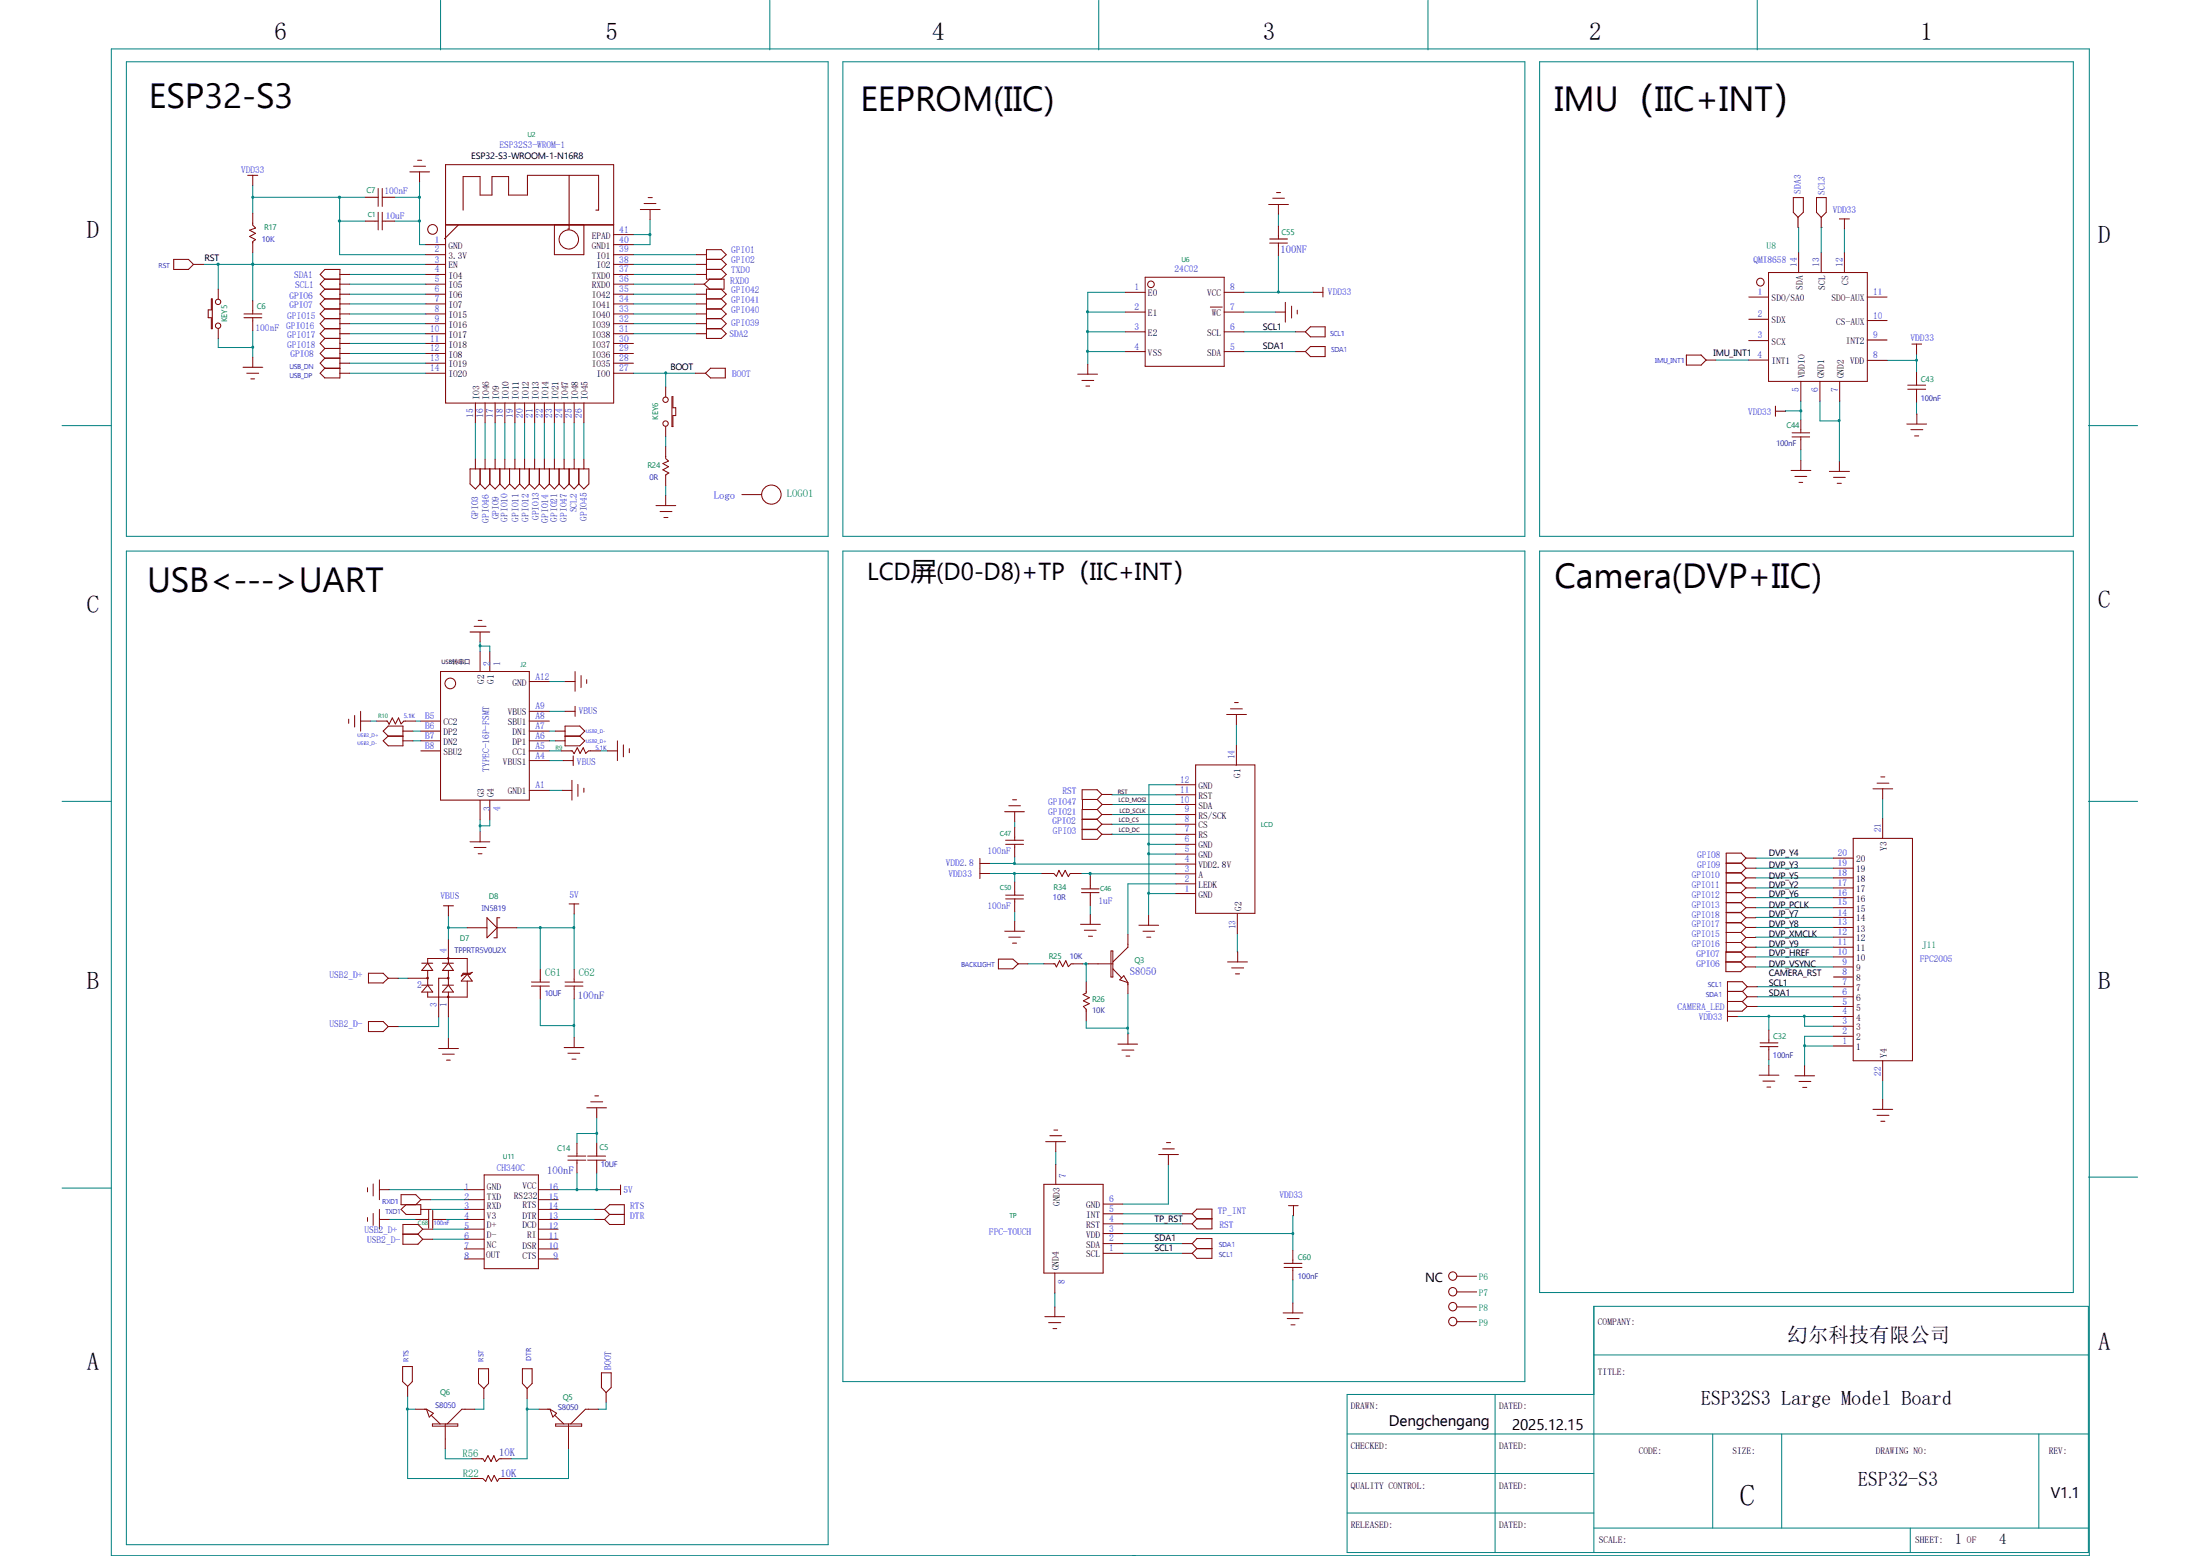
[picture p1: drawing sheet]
<svg xmlns="http://www.w3.org/2000/svg" width="297mm" height="210mm" viewBox="0 0 297 210" stroke-linecap="round" stroke-linejoin="round" font-family="sans-serif">
<g fill="none" stroke="#008080" stroke-width=".14">
<path d="M15 6.6h267.1v203.4h-267.1zM17.1 8.3h94.7v64.1h-94.7zM59.5 0v6.7M103.9 0v6.7M113.8 8.3h92.1v64.1h-92.1zM148.3 0v6.7M192.8 0v6.7M207.9 8.3h72v64.1h-72zM237.2 0v6.7M27.5 35.7h30M29.5 35.7v3.3M34.1 35.7h.1"/>
<path d="M34.1 26.6h15.2M34.1 25v3.8M34.1 34.1v6.5M45.8 29.8h3.5M45.8 26.6v7.8h11.7M47.2 39.7h10.3M47.2 37h10.3M47.2 38.4h10.3M53.3 29.8h3.3M53.3 26.6h3.3M56.6 24.6v8.4h.9M85.5 34.4h8.5"/>
<path d="M85.5 35.7h8.5M85.5 31.7h2.3M85.5 39.7h8.5M85.5 37h8.5M85.5 38.4h8.3M87.8 29.6v3.4h-2.3M151.9 39.5h-5v9.7M167.9 39.5h9.4M172.6 28.9v1.6M172.6 34.5v5M242.7 30.7h.1v3.4M245.9 30.7h.1"/>
<path d="M245.9 30.7v3.4M249 30.9v3.2M8.4 57.4h6.6M29.5 45.7v1.2h4.6M34.1 44.6v3.6M47.2 50.4h10.3M47.2 41h10.3M47.2 42.4h10.3M47.2 43.7h10.3M47.2 45h10.3M47.2 46.4h10.3M47.2 47.7h10.3"/>
<path d="M47.2 49h10.3M64.2 57.1v4.9M65.5 57.1v4.9M66.8 57.1v4.9M68.2 57.1v4.9M69.5 57.1v4.9M70.8 57.1v4.9M72.2 57.1v4.9M73.5 57.1v4.9M74.8 57.1v4.9M76.2 57.1v4.9M77.5 57.1v4.9"/>
<path d="M78.8 57.1v4.9M85.5 50.4h8.4M85.5 41h8.5M85.5 42.4h8.5M85.5 43.7h8.5M85.5 45h8.5M89.9 50.4h.1M89.9 50.4v1.8M89.9 58.9v1.4M146.9 42.1h5M146.9 47.5h5M146.9 44.8h5"/>
<path d="M167.9 42.1h4.3M167.9 47.5h7M167.9 44.8h7M231.6 48.6h4.5M243.1 55.5h.1M243.1 54.1v2.6M243.1 55.5h-2.1M245.7 54.1v2.7h2.7v-2.7M248.3 56.8v5.5M254.8 48.6h3.9M258.7 47.8v2.4M258.7 54.3l.1 1.6"/>
<path d="M281.9 57.4h6.7M17.1 74.4h94.7v134.1h-94.7zM89.9 65.6v1.3M113.8 74.4h92.1v112.1h-92.1zM207.9 74.4h72v100.1h-72zM243.1 60.7v1.4M50 97.3h.8M55.8 100h1M55.8 98.7h1M56.1 97.3h.7M64.8 86.7v1.3M64.8 87.2h1.3v.8"/>
<path d="M74.2 92h2.1M74.2 100h.8M74.2 98.7h.8M74.2 96h2.1M166.9 97.8v2.8M8.4 108.2h6.6M64.8 110.7v1.6M66.1 110.7v.8h-1.3M74.2 106.7h1.7M74.2 101.3h1.6M74.2 102.7h1.8M81.1 101.3h.9"/>
<path d="M133.6 117.9h7.1M133.6 116.5h3.4M137 110.9v.8M137 115.7v.9h21.7M137 117.9v1.1M146 117.9h1.2v.3M147.2 117.9h11.5M150.1 112.6h.1M150.1 109.9h8.6M150.1 112.6h8.6M150.1 107.2l8.6 .1M150.1 111.3h8.6"/>
<path d="M150.2 108.6h8.5M155.1 115.3h3.6M155.1 114h3.6M158.7 119.3h-6.4v6.8M158.7 105.9h-3.6v14.7M237 118.5h10.5M237 119.8h10.5M237.1 115.8h10.4M237.1 117.2h10.4M254.2 107.8v2.7M281.9 108.2h6.7M53.8 132h1.3"/>
<path d="M59.2 137.2v1.4h-5.4M60.5 123.6v3.2M60.5 137.2v3M60.5 125.2h2.6M69.8 125.2h7.7M72.9 125.2v5.7M72.9 134.8v3.6h4.6M77.5 123.4v7.5M77.5 134.8v5.2M137 123.1v1.3M138.8 130.1h2.1M146.2 130.1h.7"/>
<path d="M146.6 130.1v2.4M146.6 137.8v1h5.7M147.2 122.2v1.2M152.3 139.4h.1M152.3 134.1v5.5M158.7 120.6h-3.6v3M167 126l.1 2.5M234.6 137.2h12.9M237 125.2h.1M237 127.8h.1M237 121.2h10.5M237 125.2h10.5"/>
<path d="M237 122.5h10.5M237 129.2h10.5M237 130.5h10.5M237 127.8h10.5M237.2 133.2h10.3M237.2 134.5h10.3M237.2 135.8h10.3M238.8 137.2v1.8M243.6 137.2v1.3h3.9M247.5 139.9h-3.9v3.9M247.5 123.8l-10.5 .1M247.5 126.5h-10.5"/>
<path d="M77.9 158.3v2.3M80.6 150.9v3.4M80.6 158.3v2.3M80.6 153h-2.7v1.3M142.5 155.4v1.8M157.7 157.2v5.3h-6.1M238.8 143v.8M243.6 141.2h3.9M254.2 145.8v2.6M281.9 158.9h6.7M8.4 160.4h6.6M52.5 160.6h10.2"/>
<path d="M52.5 164.6h3.6M58.1 161.9h4.6M58.1 163.2h4.6M58.4 165.9h4.3M58.4 167.3h4.3M60.2 164.6h2.5M75.4 160.6h7M75.4 163.2h4.9M75.4 164.6h4.9M142.4 174.5v1.9M151.6 169.2h8M151.6 167.9h8"/>
<path d="M151.6 166.5h22.9M151.6 165.2h8M151.6 163.8h8M174.5 172.8v3.1M174.6 164.1h-.1v4.7M55 188.5v11.1h8.6M55 190.2h1.1M60.1 195.5v1.4h3.6M65.3 188.8v1.4h-1.2M71.2 188.8v8.1h-2.2M71.2 190.2h1.6M76.8 195.5v4.1h-7.9"/>
<path d="M81.8 189.3v.9h-1M181.9 193.5h100M181.9 198.9h33.3M201.8 188.2v21.3M215.2 188.2h-33.3v21.3h100v-33.2h-66.7v33.2M215.2 182.9h66.7M231.2 193.5v12.7M240.5 193.5v12.7M275.3 193.5v12.7M181.9 204.2h33.3M215.2 206.2h66.7M257.9 206.2v3.3"/>
</g>
<g fill="#008080" stroke="#008080" stroke-width=".14">
<circle cx="45.8" cy="29.8" r=".15"/>
<circle cx="45.8" cy="26.6" r=".15"/>
<circle cx="56.6" cy="29.8" r=".15"/>
<circle cx="56.6" cy="26.6" r=".15"/>
<circle cx="34.1" cy="35.7" r=".14"/>
<circle cx="87.7" cy="31.7" r=".15"/>
<circle cx="64.8" cy="111.5" r=".14"/>
<circle cx="64.8" cy="87.2" r=".14"/>
<circle cx="172.6" cy="39.4" r=".14"/>
<circle cx="146.8" cy="47.4" r=".14"/>
<circle cx="146.8" cy="44.7" r=".14"/>
<circle cx="146.8" cy="42.1" r=".14"/>
<circle cx="34.1" cy="26.6" r=".14"/>
<circle cx="55" cy="190.2" r=".14"/>
<circle cx="71.2" cy="190.2" r=".14"/>
<circle cx="34.1" cy="46.9" r=".14"/>
<circle cx="29.4" cy="35.7" r=".15"/>
<circle cx="89.9" cy="50.3" r=".14"/>
<circle cx="60.5" cy="125.2" r=".14"/>
<circle cx="77.5" cy="125.2" r=".14"/>
<circle cx="72.9" cy="125.2" r=".14"/>
<circle cx="77.5" cy="138.4" r=".14"/>
<circle cx="174.5" cy="166.5" r=".14"/>
<circle cx="80.5" cy="160.6" r=".14"/>
<circle cx="77.9" cy="160.6" r=".14"/>
<circle cx="80.5" cy="153" r=".14"/>
<circle cx="248.3" cy="56.8" r=".14"/>
<circle cx="243.1" cy="55.4" r=".14"/>
<circle cx="258.7" cy="48.6" r=".14"/>
<circle cx="243.6" cy="141.1" r=".14"/>
<circle cx="243.6" cy="137.1" r=".14"/>
<circle cx="238.8" cy="137.1" r=".14"/>
<circle cx="146.6" cy="130.1" r=".14"/>
<circle cx="152.2" cy="138.8" r=".14"/>
<circle cx="155.1" cy="120.6" r=".14"/>
<circle cx="155.1" cy="115.2" r=".14"/>
<circle cx="155.1" cy="113.9" r=".14"/>
<circle cx="147.2" cy="117.9" r=".15"/>
<circle cx="136.9" cy="116.5" r=".14"/>
<circle cx="136.9" cy="117.9" r=".14"/>
</g>
<g fill="none" stroke="#800000" stroke-width=".14">
<path d="M23.5 35h1.9l.7 .7-.7 .7h-1.9zM26.1 35.7h1.4M29.5 39v1.3M33.4 23.7h1.4M34.1 23.7v1.3M34.1 28.8v1.6M34.1 30.4l.4 .4-.8 .3 .8 .4-.8 .4 .8 .4-.4 .3v1.5M43.9 37.7l-.7-.7 .7-.6h2v14.6h-2l-.7-.6 .7-.7M43.9 39h2M43.9 39l-.7 .7 .7 .6M43.9 37.7h2M43.9 37.7l-.7 .7 .7 .6"/>
<path d="M45.9 37h1.3M45.9 38.4h1.3M45.9 39.7h1.3M49.3 29.8h1.8M49.3 26.6h1.8M51.1 25.4v2.5M51.1 28.7v2.3M51.6 29.8h1.7M51.6 25.4v2.5M51.6 28.7v2.3M51.6 26.6h1.7M55.3 23.2h2.7"/>
<path d="M55.8 22.4h1.6M56.4 21.6h.5M56.6 23.2v1.4M57.5 34.4h2.7M57.5 33h2.7M57.5 35.7h2.7M57.5 37h2.7M57.5 38.4h2.7M57.5 39.7h2.7M60.2 22.2h22.6v32.2h-22.6zM60.2 30.4h22.6M61.9 30.4l-1.9 1.8h.2"/>
<path d="M62.5 28.4v-4.6h2.3v2.5h1.6v-2.5h2.3v2.5h2.5v-2.6h9.6v4.7h-.4M74.8 30.4v4h4v-4M76.8 23.7v7.2h-.1M82.8 34.4h2.7M82.8 33h2.7M82.8 35.7h2.7M82.8 37h2.7M82.8 38.4h2.7M82.8 39.7h2.7M82.8 31.7h2.7M86.4 28.3h2.7M87 27.5h1.6"/>
<path d="M87.5 26.7h.6M87.8 28.3v1.3M93.8 38.4h1.3M94 34.4h1.4M94 35.7h1.4M94 37h1.4M94 39.7h1.4M95.1 38.4l.7 .6M95.4 36.4h2M95.4 35h2M95.8 37.7l-.7 .7M97.4 35l.6-.6-.6-.7h-2v4h2.3v1.3h-2.3v6.7h2l.6-.7-.6-.6"/>
<path d="M97.4 36.4l.6 .6-.6 .7M97.4 39l.6 .7-.6 .6M97.4 35l.6 .7-.6 .7M151.9 39.5h2.7M154.6 37.4h10.7v12h-10.7zM165.3 39.5h2.6M171.3 27.6h2.6M171.4 32.8h2.4M171.4 32.3h2.4M171.8 26.8h1.6M172.3 26h.6M172.6 27.6v1.3"/>
<path d="M172.6 30.5v1.8M172.6 32.8v1.7M177.3 39.5h1.3M178.6 38.8v1.3M238.8 36.8h13.3v14.7h-13.3zM242.1 26.7h1.4v2l-.8 .6-.6-.6zM242.7 29.3v1.4M242.8 34.1v2.7M245.2 26.7h1.3v2l-.6 .6-.7-.6zM245.9 29.3v1.4M245.9 34.1v2.7M248.3 29.5h1.4"/>
<path d="M249 29.5v1.4M249 34.1v2.7M28.5 40.3h.2v4.1h-.2v-1.5h-.4v-1.1h.4zM29.5 44.4v1.3M32.8 49.6h2.7M32.9 42.4h2.4M32.9 42.9h2.4M33.3 50.4h1.6M33.9 51.1h.5M34.1 40.6v1.8M34.1 42.9v1.7M34.1 48.2v1.4"/>
<path d="M43.9 44.4h2M43.9 40.3h2M43.9 49.7h2M43.9 40.3l-.7 .7 .7 .7M43.9 41.7h2M43.9 41.7l-.7 .7 .7 .6M43.9 43h2M43.9 43l-.7 .7 .7 .7M43.9 44.4l-.7 .6 .7 .7M43.9 45.7h2M43.9 45.7l-.7 .7 .7 .6M43.9 47h2"/>
<path d="M43.9 47l-.7 .7 .7 .6M43.9 48.3h2M43.9 48.3l-.7 .7 .7 .7M45.9 42.4h1.3M45.9 41h1.3M45.9 43.7h1.3M45.9 50.4h1.3M45.9 45h1.3M45.9 46.4h1.3M45.9 47.7h1.3M45.9 49h1.3M57.5 42.4h2.7"/>
<path d="M57.5 41h2.7M57.5 43.7h2.7M57.5 50.4h2.7M57.5 45h2.7M57.5 46.4h2.7M57.5 47.7h2.7M57.5 49h2.7M64.2 54.4v2.7M65.5 54.4v2.7M66.8 54.4v2.7M68.2 54.4v2.7M69.5 54.4v2.7"/>
<path d="M70.8 54.4v2.7M72.2 54.4v2.7M73.5 54.4v2.7M74.8 54.4v2.7M76.2 54.4v2.7M77.5 54.4v2.7M78.8 54.4v2.7M82.8 42.4h2.7M82.8 41h2.7M82.8 43.7h2.7M82.8 50.4h2.7M82.8 45h2.7"/>
<path d="M82.8 46.4h2.7M82.8 47.7h2.7M82.8 49h2.7M89.9 52.2v1.4M89.9 57.6v1.3M90.7 53.6h.1v1.4h.4v1.1h-.4v1.5h-.1zM93.9 50.4h1.3M94 42.4h1.4M94 41h1.4M94 43.7h1.4M94 45h1.4M95.4 44.4h2"/>
<path d="M95.4 40.3h2M95.4 41.7h2M95.4 43h2M95.9 49.7h2v1.3h-2l-.7-.6zM97.4 41.7l.6 .7-.6 .6M97.4 43l.6 .7-.6 .7M97.4 40.3l.6 .7-.6 .7M145.5 50.5h2.7M146 51.4h1.7M146.6 52.1h.5M146.9 49.2v1.3M151.9 42.1h2.7"/>
<path d="M151.9 44.8h2.7M151.9 47.5h2.7M163.4 41.4h1.6M165.3 42.1h2.6M165.3 44.8h2.6M165.3 47.5h2.6M172.2 42.1h1.3M173.5 40.8v2.7M174.4 41.3v1.6M174.9 44.8h1.3M174.9 47.5h1.3M175.1 41.9v.5"/>
<path d="M176.2 47.5l.7-.7h2v1.3h-2zM176.9 44.1h2v1.4h-2l-.7-.7zM227.7 47.9h2l.6 .7-.6 .7h-2zM230.3 48.6h1.3M236.1 40.1h2.7M236.1 43.1h2.7M236.1 46h2.7M236.1 48.6h2.7M239.7 55.5h1.3M239.7 54.8v1.4M241.9 59h2.4M241.9 58.4h2.4"/>
<path d="M243.1 51.5v2.6M243.1 56.7v1.7M243.1 59v1.7M245.7 51.5v2.6M248.4 51.5v2.6M252.1 40.1h2.7M252.1 48.6h2.7M252.1 45.9h2.7M252.1 43.3h2.7M257.4 57.2h2.7M257.6 52.5h2.4M257.6 52h2.4"/>
<path d="M258 58h1.6M258.1 46.4h1.3M258.5 58.8h.5M258.7 46.4v1.4M258.7 50.2v1.8M258.7 52.5v1.8M258.8 55.9v1.3M64.2 62v1.3M64.8 63.3v2M64.8 65.3l-.6 .7-.7-.7v-2h16v2l-.7 .7-.7-.7M64.8 65.3l.7 .7 .6-.7M65.5 62v1.3"/>
<path d="M66.1 63.3v2M66.1 65.3l.7 .7 .7-.7M66.8 62v1.3M67.5 63.3v2M67.5 65.3l.7 .7 .6-.7M68.2 62v1.3M68.8 63.3v2M68.8 65.3l.7 .7 .6-.7M69.5 62v1.3M70.1 63.3v2M70.1 65.3l.7 .7 .7-.7M70.8 62v1.3"/>
<path d="M71.5 63.3v2M71.5 65.3l.7 .7 .6-.7M72.2 62v1.3M72.8 63.3v2M72.8 65.3l.7 .7 .7-.7M73.5 62v1.3M74.2 63.3v2M74.2 65.3l.6 .7 .7-.7M74.8 62v1.3M75.5 63.3v2M75.5 65.3l.7 .7 .6-.7M76.2 62v1.3"/>
<path d="M76.8 63.3v2M76.8 65.3l.7 .7 .6-.7M77.5 62v1.3M78.1 63.3v2M78.8 62v1.3M88.6 68.2h2.6M89.1 69h1.6M89.6 69.8h.6M89.9 60.3v1.5M89.9 61.9l.4 .3-.8 .4 .8 .4-.8 .4 .8 .4-.4 .3v1.5M89.9 66.9v1.3M100.2 66.8h2.6"/>
<path d="M241.8 63.5h2.7M242.3 64.3h1.6M242.9 65.1h.5M243.1 62.1v1.4M247 63.6h2.7M247.5 64.4h1.6M248 65.2h.6M248.3 62.3v1.3M47.1 97.1v.5M47.9 96.6v1.5M48.7 97.3h1.3M48.7 96v2.7"/>
<path d="M50.8 97.3h1.5l.2 .4 .5-.8 .4 .8 .4-.8 .3 .8 .4-.4h1.6M51.7 98.7l.7-.7h2v2.7h-2l-.7-.7 .7-.6zM52.4 99.4h2M54.4 98.7h1.4M54.4 100h1.4M56.8 97.3h2.7M56.8 98.7h2.7M56.8 100h2.7M59.5 90.6h12v17.4h-12zM63.5 85.3h2.6M64 84.5h1.6M64.6 83.7h.5"/>
<path d="M64.8 85.3v1.4M64.8 88v2.6M66.1 88v2.6M71.5 97.3h2.7M71.5 98.7h2.7M71.5 100h2.7M71.5 96h2.7M71.5 92h2.7M75 98.7h1.3M75 100h1.3M76.3 96h1.3M76.3 92h1.3"/>
<path d="M76.3 98h2l.7 .7-.7 .7 .7 .6-.7 .7h-2zM76.3 99.4h2M77.6 90.6v2.7M77.6 95.3v1.4M78.4 91.2v1.6M79.2 91.7v.5M83.4 100v2.7M165.6 96.4h2.7M166.1 95.7h1.6M166.7 94.8h.5M166.9 96.4v1.4M56.8 101.3h2.7"/>
<path d="M63.5 113.6h2.6M64 114.4h1.6M64.6 115.2h.5M64.8 108v2.7M64.8 112.3v1.3M66.1 108v2.7M71.5 101.3h2.7M71.5 102.7h2.7M71.5 106.7h2.7M75.8 101.3h1.5l.2 .4 .4-.8 .4 .8 .4-.8 .4 .8 .4-.4M75.9 106.7h1.3M76 102.7h1.4"/>
<path d="M77.2 105.3v2.7M77.4 102v1.3M78 105.9v1.6M78.8 106.4v.5M79.5 101.3h1.6M82 101.3h1.4M84.2 100.5v1.7M85 101v.6M132.3 117.9h1.3M132.3 116.5h1.3M132.3 115.9v1.3M132.3 117.3v1.3"/>
<path d="M135.6 109.6h2.7M135.8 114h2.4M135.8 113.4h2.4M136.2 108.8h1.6M136.7 107.9h.5M137 109.6v1.3M137 111.7v1.7M137 114v1.7M137 119v1.8M140.7 117.9h1.5M142.3 117.9l.3 .4 .4-.8 .4 .8 .4-.8 .4 .8 .3-.4h1.5M146 120h2.4"/>
<path d="M146.1 112h2l.7 .6-.7 .7h-2zM146.1 107.9v1.4M147.2 118.2v1.8M148.1 110.6l.7 .7M148.1 109.3h-2v2.6h2l.7-.6M148.1 107.9l.7 .7M148.1 109.3l.7 .6M148.8 112.6h1.3M148.8 111.3h1.3M148.8 109.9h1.3M148.8 107.2l-.7-.6h-2v1.3h2M148.8 109.9l-.7 .7h-2"/>
<path d="M148.8 107.2h1.3M148.8 107.2l-.7 .7M148.8 108.6h1.4M148.8 108.6l-.7 .7M158.7 119.3h2.7M158.7 117.9h2.7M158.7 116.6h2.7M158.7 115.3h2.7M158.7 114h2.7M158.7 112.6h2.7M158.7 111.3h2.7M158.7 109.9h2.7"/>
<path d="M158.7 108.6h2.7M158.7 107.3h2.7M158.7 105.9h2.7M161.4 103.3h8v20h-8zM166.9 100.6v2.7M233 116.5h2.1M233 119.2h2M235 117.8l.7 .7M235 119.2l.7 .6M235.1 116.5l.6 .7M235.7 119.8h1.3M235.7 118.5h1.3"/>
<path d="M235.7 117.2h1.4M235.7 115.8h1.4M235.7 115.8l-.6 .7M235.7 115.8l-.6-.7h-2.1v8h2l.7-.6M235.7 117.2l-.6 .6h-2.1M235.7 118.5l-.7 .7M235.7 119.8l-.7 .7M247.5 119.8h2.7M247.5 118.5h2.7M247.5 117.2h2.7M247.5 115.8h2.7M250.2 113.2h8v30h-8z"/>
<path d="M252.9 106.5h2.6M253.4 105.7h1.6M253.9 104.9h.6M254.2 106.5v1.3M254.2 110.5v2.7M49.7 131.4h2l.7 .6-.7 .7h-2zM49.7 137.9h2l.7 .7-.7 .6h-2zM52.4 132h1.4M52.4 138.6h1.4M55.1 132h2.6M56.9 130h1.5M56.9 133h1.5"/>
<path d="M57.7 130l.7 1h-1.5zM57.7 133l.7 .9h-1.5zM57.7 130v-.6h5.4v2M57.7 131v2M59.7 130h1.5M59.7 133h1.5M59.9 122.3h1.3M60.5 130l.7 1h-1.5zM60.5 133l.7 .9h-1.5zM60.5 122.3v1.3M60.5 126.8v3.2M60.5 131v2"/>
<path d="M60.5 133.9v3.3M60.5 132h-1.3v5.2M62.5 131.4h1l.3-.2-.3 .3h-.8l-.4 .2zM63.1 131.5l.7 .9h-1.5zM63.1 132.4v2.2h-5.4v-.7M63.1 125.2h2.6M65.7 123.9l1.4 1.3-1.4 1.4zM67.1 125.2h2.7M67.5 123.9h-.4v2.7h-.4M71.8 132.5h2.4M71.8 133.1h2.4M72.9 130.9v1.6"/>
<path d="M72.9 133.1v1.7M76.3 132.5h2.4M76.3 133.1h2.4M76.8 122h1.3M77.5 122v1.4M77.5 130.9v1.6M77.5 133.1v1.7M134.8 129.5h1.9l.8 .6-.8 .7h-1.9zM135.6 125.7h2.7M135.8 120.8h2.4M135.8 121.3h2.4M136.2 126.5h1.6"/>
<path d="M136.7 127.3h.5M137 121.3v1.8M137 124.4v1.3M137.5 130.1h1.3M140.9 130.1h1.5l.2 .4 .4-.8 .5 .8 .4-.8 .3 .8 .4-.4h1.6M145.9 124.8h2.6M146 120.5h2.4M146.4 125.6h1.6M146.6 132.5v1.5l-.4 .2 .9 .5-.8 .4 .8 .4-.8 .3 .3 .4v1.6M146.9 130.1h3.3M146.9 126.4h.6M147.2 120.5v1.7"/>
<path d="M147.2 123.4v1.4M150 128.4h.2v3.5h-.2zM150.2 130.8l1.2 1.2M151.2 132.2l.5-.5 .6 .9zM152.3 126.1v1.7l-2.1 2M152.3 132.6v1.5M152.3 139.6v1.3M153.8 124.9h2.6M154.3 125.7h1.6M154.8 126.5h.6M155.1 123.6v1.3M158.7 120.6h2.7"/>
<path d="M165.7 129.8h2.7M166.3 130.6h1.6M166.8 131.4h.5M167 123.4v2.6M167.1 128.5v1.3M233 129.8h2M233 120.5h2M233 121.8h2M233 124.5h2M233 125.9h2M233 127.2h2M233.2 137.2h1.4"/>
<path d="M233.2 133.8h2M235 129.8l.7 .7M235 120.5l.7 .7M235 124.5l.7 .7M235 121.8l.7 .7M235 125.9l.7 .6M235 127.2l.7 .6M235.2 135.2l.7 .6M235.2 133.8l.7 .7M235.7 130.5h1.3M235.7 129.2h1.3M235.7 129.2l-.7 .6"/>
<path d="M235.7 129.2l-.7-.7h-2v2.6h2l.7-.6M235.7 123.9h1.3M235.7 127.8h1.3M235.7 125.2h1.3M235.7 122.5h1.3M235.7 121.2h1.3M235.7 123.9l-.7-.7h-2v5.3h2l.7-.7M235.7 121.2l-.7 .6M235.7 123.9l-.7 .6M235.7 125.2l-.7 .7M235.7 126.5h1.3M235.7 126.5l-.7 .7"/>
<path d="M235.9 135.8h1.3M235.9 134.5h1.3M235.9 133.2h1.3M235.9 133.2l-.7 .6M235.9 133.2l-.7-.7h-2v5.3M235.9 134.5l-.7 .7h-2M235.9 135.8l-.7 .7h-2M238.8 139v1.8M247.5 139.9h2.7M247.5 138.5h2.7M247.5 137.2h2.7M247.5 135.8h2.7"/>
<path d="M247.5 134.5h2.7M247.5 133.2h2.7M247.5 131.9h2.7M247.5 130.5h2.7M247.5 129.2h2.7M247.5 127.8h2.7M247.5 126.5h2.7M247.5 125.2h2.7M247.5 123.8h2.7M247.5 122.5h2.7M247.5 121.2h2.7M50.4 159.8v1.6"/>
<path d="M51.2 159.3v2.6M59.2 141.5h2.7M59.7 142.3h1.6M60.3 143.1h.5M60.5 140.2v1.3M65.4 158.6h7.3v12.6h-7.3zM76.2 141.4h2.6M76.7 156h2.4M76.7 156.6h2.4M76.7 142.2h1.6M77.2 143h.6M77.5 140v1.4"/>
<path d="M77.9 154.3v1.7M77.9 156.6v1.7M79.2 149.5h2.7M79.3 156h2.4M79.3 156.6h2.4M79.8 148.7h1.6M80.3 147.9h.5M80.6 149.5v1.4M80.6 154.3v1.7M80.6 156.6v1.7M83.8 159.9v1.3M140.9 159.9h8v11.9h-8z"/>
<path d="M141.2 154.1h2.6M141.7 153.3h1.6M142.3 152.5h.5M142.5 154.1v1.3M142.5 157.2v2.7M150.9 140.9h2.7M151.5 141.7h1.6M152 142.5h.5M156.4 155.8h2.7M157 155.1h1.5M157.5 154.2h.5M157.7 155.8v1.4"/>
<path d="M237.5 145.1h2.7M237.6 141.3h2.4M237.6 140.8h2.4M238 145.9h1.6M238.5 146.7h.6M238.8 141.3v1.7M238.8 143.8v1.3M242.3 145.2h2.7M242.9 146h1.6M243.4 146.8h.5M243.6 143.8v1.4M247.5 141.2h2.7"/>
<path d="M252.9 149.7h2.6M253.4 150.5h1.6M253.9 151.3h.6M254.2 143.2v2.6M254.2 148.4v1.3M49.6 160.3v.6M49.6 164.3v.5M50.4 163.8v1.6M51.2 160.6h1.3M51.2 164.6h1.3M51.2 163.2v2.7M54.4 166.6h2"/>
<path d="M56.1 164.6h1.8M56.4 166.6l.7 .7M56.8 161.9h1.3M56.8 163.2h1.3M56.8 161.9l-.7 .7M56.8 161.9l-.7-.7h-2v1.4h2.7v1.3h-2l-.7-.7 .7-.6M57.1 165.9h1.3M57.1 167.3h1.3M57.1 165.9l-.7-.6h-2v2.6h2l.7-.6M57.1 165.9l-.7 .7M57.9 163.4v2.4M58.4 164.6h1.8"/>
<path d="M58.4 163.4v2.4M62.7 160.6h2.7M62.7 161.9h2.7M62.7 163.2h2.7M62.7 164.6h2.7M62.7 165.9h2.7M62.7 167.3h2.7M62.7 168.6h2.7M62.7 169.9h2.7M72.7 160.6h2.7M72.7 161.9h2.7M72.7 163.2h2.7"/>
<path d="M72.7 164.6h2.7M72.7 165.9h2.7M72.7 167.3h2.7M72.7 168.6h2.7M72.7 169.9h2.7M80.3 163.2h1.3M80.3 164.6h1.3M81.6 163.2l.7-.6h2v2.7h-2l-.7-.7M81.6 163.2l.7 .7M82.3 163.9h2M82.3 163.9l-.7 .7M82.4 160.6h1.4"/>
<path d="M141.1 177.7h2.6M141.6 178.5h1.6M142.2 179.3h.5M142.4 171.8v2.7M142.4 176.4v1.3M148.9 169.2h2.7M148.9 167.9h2.7M148.9 166.5h2.7M148.9 165.2h2.7M148.9 163.8h2.7M148.9 162.5h2.7M159.6 169.2h1.4"/>
<path d="M159.6 167.9h1.4M159.6 165.2h1.4M159.6 163.8h1.4M161 167.9l.6-.7h2v2.6h-2l-.6-.6M161 163.8l.6-.6h2v2.7h-2l-.6-.7M161 167.9l.6 .6M161 163.8l.6 .7M161.6 168.5h2M161.6 168.5l-.6 .7M161.6 164.5h2M161.6 164.5l-.6 .7M173.2 177.2h2.7"/>
<path d="M173.4 170.5h2.4M173.4 171.1h2.4M173.8 178h1.6M173.9 162.7h1.4M174.3 178.8h.5M174.5 168.8v1.7M174.5 171.1v1.7M174.5 175.9v1.3M174.6 162.7v1.4M196.7 172.3h2.6M196.7 174.4h2.6M196.7 176.4h2.6"/>
<path d="M196.7 178.4h2.6M54.4 184.4h1.3v2.1l-.7 .6-.6-.6zM55 187.1v1.4M56.1 190.2h1.5M57.6 190.2l.9 .6-.5 .5zM58.2 191l1.2 1.2M58.4 192.2h3.4v.3h-3.4zM60.1 192.2v3.3M63.6 199.6h1.6M63.7 196.9h1.5l.2 .4 .5-.8 .4 .8 .4-.8 .3 .8 .4-.4M64.1 190.2h-1.7l-2 2M64.6 184.7h1.4v2l-.7 .7-.7-.7z"/>
<path d="M65.2 199.6l.4 .3 .3-.8 .4 .8 .4-.8 .4 .8 .3-.3h1.5M65.3 187.4v1.4M67.4 196.9h1.6M70.5 184.7h1.3v2l-.6 .7-.7-.7zM71.2 187.4v1.4M72.8 190.2h1.5M74.3 190.2l.8 .6-.5 .5zM74.9 191l1.2 1.2M75 192.2h3.5v.3h-3.5zM76.8 192.2v3.3M80.8 190.2h-1.8l-2 2M81.2 185.3h1.3v2l-.7 .7-.6-.7z"/>
<path d="M81.8 188v1.3"/>
<circle cx="58.4" cy="31" r=".66"/>
<circle cx="76.8" cy="32.3" r="1.3"/>
<circle cx="155.4" cy="38.4" r=".44"/>
<circle cx="237.6" cy="38.1" r=".52"/>
<circle cx="29.4" cy="44" r=".36"/>
<circle cx="29.4" cy="40.7" r=".36"/>
<circle cx="89.9" cy="54" r=".36"/>
<circle cx="89.9" cy="57.2" r=".36"/>
<circle cx="104.2" cy="66.8" r="1.3"/>
<circle cx="60.8" cy="92.2" r=".72"/>
<circle cx="57.7" cy="132" r=".11"/>
<circle cx="60.5" cy="129.3" r=".11"/>
<circle cx="60.5" cy="132" r=".11"/>
<circle cx="60.5" cy="134.6" r=".11"/>
<circle cx="196.1" cy="178.4" r=".56"/>
<circle cx="196.1" cy="172.2" r=".56"/>
<circle cx="196.1" cy="174.3" r=".56"/>
<circle cx="196.1" cy="176.4" r=".56"/>
</g>
<g font-size="4.7">
<text x="20.1" y="14.6">ESP32-S3</text>
<text x="116.2" y="15">EEPROM(IIC)</text>
<text x="209.8" y="15">IMU（IIC+INT）</text>
<text x="19.9" y="80">USB&lt;---&gt;UART</text>
<text x="209.8" y="79.4">Camera(DVP+IIC)</text>
</g>
<text font-size="4.1" x="234.9" y="203.3">C</text>
<g font-size="3.3">
<text x="37" y="5.4">6</text>
<text x="81.8" y="5.4">5</text>
<text x="125.8" y="5.4">4</text>
<text x="170.5" y="5.4">3</text>
<text x="214.6" y="5.4">2</text>
<text x="259.3" y="5.4">1</text>
<text x="11.7" y="32.1">D</text>
<text x="283.3" y="32.8">D</text>
<text x="11.7" y="82.8">C</text>
<text x="117.1" y="78.3">LCD屏(D0-D8)+TP（IIC+INT）</text>
<text x="283.3" y="82.1">C</text>
<text x="11.7" y="133.5">B</text>
<text x="283.3" y="133.5">B</text>
<text x="11.7" y="184.9">A</text>
<text x="283.3" y="182.2">A</text>
</g>
<g font-size="2.8">
<text x="241.3" y="181.1">幻尔科技有限公司</text>
<text x="229.6" y="189.7">ESP32S3 Large Model Board</text>
<text x="250.8" y="200.6">ESP32-S3</text>
</g>
<g font-size="2.1">
<text x="187.5" y="192.5">Dengchengang</text>
<text x="204.1" y="193">2025.12.15</text>
<text x="276.9" y="202.2">V1.1</text>
</g>
<g font-size="2">
<text x="263.9" y="208.4">1</text>
<text x="269.9" y="208.4">4</text>
</g>
<text font-size="1.8" x="192.4" y="173">NC</text>
<g font-size="1.4" fill="#00f">
<text x="172.9" y="34.1">100NF</text>
<text x="96.4" y="67.4">Logo</text>
<text x="152.5" y="131.6">S8050</text>
<text x="78" y="134.9">100nF</text>
<text x="73.9" y="158.5">100nF</text>
<text x="67.4" y="196.5">10K</text>
<text x="67.6" y="199.3">10K</text>
</g>
<g font-size="1.4" fill="#008040">
<text x="106.2" y="67.1">LOGO1</text>
<text x="73.6" y="131.8">C61</text>
<text x="78.2" y="131.8">C62</text>
<text x="62.4" y="196.6">R56</text>
<text x="62.5" y="199.3">R22</text>
</g>
<g font-size="1.3" fill="#00f">
<text x="32.6" y="23.3">VDD33</text>
<text x="67.4" y="20">ESP32S3-WROM-1</text>
<text x="51.9" y="26.2">100nF</text>
<text x="52.1" y="29.5">10uF</text>
<text x="243.1" y="26.1" transform="rotate(-90 243.1 26.1)">SDA3</text>
<text x="246.4" y="26.3" transform="rotate(-90 246.4 26.3)">SCL3</text>
<text x="247.4" y="28.7">VDD33</text>
<text x="58.7" y="32.8">1</text>
<text x="58.7" y="34.1">2</text>
<text x="58.7" y="35.4">3</text>
<text x="83.6" y="35.4">38</text>
<text x="83.6" y="34.1">39</text>
<text x="83.6" y="32.8">40</text>
<text x="83.6" y="31.4">41</text>
<text x="98.7" y="34.2">GPIO1</text>
<text x="98.7" y="35.6">GPIO2</text>
<text x="236.7" y="35.5">QMI8658</text>
<text x="39.1" y="40.3">GPIO6</text>
<text x="39.1" y="41.6">GPIO7</text>
<text x="39.7" y="37.5">SDA1</text>
<text x="39.8" y="38.9">SCL1</text>
<text x="58.7" y="36.7">4</text>
<text x="58.7" y="38.1">5</text>
<text x="58.7" y="39.4">6</text>
<text x="58.7" y="40.8">7</text>
<text x="83.6" y="40.8">34</text>
<text x="83.6" y="39.4">35</text>
<text x="83.6" y="38.1">36</text>
<text x="83.6" y="36.7">37</text>
<text x="98.6" y="38.4">RXD0</text>
<text x="98.7" y="36.9">TXD0</text>
<text x="98.7" y="39.5">GPIO42</text>
<text x="98.7" y="40.9">GPIO41</text>
<text x="153.2" y="39.2">1</text>
<text x="153.2" y="41.9">2</text>
<text x="158.6" y="36.7">24C02</text>
<text x="166.1" y="41.9">7</text>
<text x="166.1" y="39.2">8</text>
<text x="179.3" y="39.8">VDD33</text>
<text x="237.3" y="39.8">1</text>
<text x="242.6" y="36" transform="rotate(-90 242.6 36)">14</text>
<text x="245.6" y="36" transform="rotate(-90 245.6 36)">13</text>
<text x="248.8" y="36" transform="rotate(-90 248.8 36)">12</text>
<text x="252.9" y="39.8">11</text>
<text x="34.5" y="44.7">100nF</text>
<text x="38.7" y="44.4">GPIO16</text>
<text x="38.8" y="43">GPIO15</text>
<text x="38.8" y="45.7">GPIO17</text>
<text x="38.8" y="47">GPIO18</text>
<text x="58.1" y="44.7">10</text>
<text x="58.1" y="46.1">11</text>
<text x="58.1" y="47.4">12</text>
<text x="58.7" y="42.1">8</text>
<text x="58.7" y="43.4">9</text>
<text x="83.6" y="47.4">29</text>
<text x="83.6" y="46.1">30</text>
<text x="83.6" y="44.7">31</text>
<text x="83.6" y="43.4">32</text>
<text x="83.6" y="42.1">33</text>
<text x="98.5" y="45.6">SDA2</text>
<text x="98.7" y="42.2">GPIO40</text>
<text x="98.7" y="44">GPIO39</text>
<text x="153.2" y="44.5">3</text>
<text x="153.2" y="47.2">4</text>
<text x="166.1" y="44.5">6</text>
<text x="166.1" y="47.2">5</text>
<text x="237.3" y="42.8">2</text>
<text x="237.3" y="45.7">3</text>
<text x="252.9" y="45.6">9</text>
<text x="252.9" y="43">10</text>
<text x="257.9" y="46">VDD33</text>
<text x="39.2" y="48.2">GPIO8</text>
<text x="58.1" y="50.1">14</text>
<text x="58.1" y="48.8">13</text>
<text x="83.6" y="50.1">27</text>
<text x="83.6" y="48.8">28</text>
<text x="98.8" y="50.9">BOOT</text>
<text x="237.3" y="48.3">4</text>
<text x="242.9" y="52.9" transform="rotate(-90 242.9 52.9)">5</text>
<text x="245.4" y="52.9" transform="rotate(-90 245.4 52.9)">6</text>
<text x="248.1" y="52.9" transform="rotate(-90 248.1 52.9)">7</text>
<text x="252.9" y="48.3">8</text>
<text x="63.9" y="56.4" transform="rotate(-90 63.9 56.4)">15</text>
<text x="65.2" y="56.4" transform="rotate(-90 65.2 56.4)">16</text>
<text x="66.5" y="56.4" transform="rotate(-90 66.5 56.4)">17</text>
<text x="67.9" y="56.4" transform="rotate(-90 67.9 56.4)">18</text>
<text x="69.2" y="56.4" transform="rotate(-90 69.2 56.4)">19</text>
<text x="70.6" y="56.4" transform="rotate(-90 70.6 56.4)">20</text>
<text x="71.9" y="56.4" transform="rotate(-90 71.9 56.4)">21</text>
<text x="73.2" y="56.4" transform="rotate(-90 73.2 56.4)">22</text>
<text x="74.5" y="56.4" transform="rotate(-90 74.5 56.4)">23</text>
<text x="75.9" y="56.4" transform="rotate(-90 75.9 56.4)">24</text>
<text x="77.2" y="56.4" transform="rotate(-90 77.2 56.4)">25</text>
<text x="78.6" y="56.4" transform="rotate(-90 78.6 56.4)">26</text>
<text x="236" y="56">VDD33</text>
<text x="64.6" y="70.1" transform="rotate(-90 64.6 70.1)">GPIO3</text>
<text x="66" y="70.5" transform="rotate(-90 66 70.5)">GPIO46</text>
<text x="67.4" y="70.1" transform="rotate(-90 67.4 70.1)">GPIO9</text>
<text x="68.5" y="70.4" transform="rotate(-90 68.5 70.4)">GPIO10</text>
<text x="70" y="70.4" transform="rotate(-90 70 70.4)">GPIO11</text>
<text x="71.3" y="70.4" transform="rotate(-90 71.3 70.4)">GPIO12</text>
<text x="72.7" y="70.2" transform="rotate(-90 72.7 70.2)">GPIO13</text>
<text x="74" y="70.5" transform="rotate(-90 74 70.5)">GPIO14</text>
<text x="75.2" y="70.4" transform="rotate(-90 75.2 70.4)">GPIO21</text>
<text x="76.5" y="70.4" transform="rotate(-90 76.5 70.4)">GPIO47</text>
<text x="77.9" y="69.2" transform="rotate(-90 77.9 69.2)">SCL2</text>
<text x="79.2" y="70.3" transform="rotate(-90 79.2 70.3)">GPIO45</text>
<text x="66.2" y="89.9" transform="rotate(-90 66.2 89.9)">2</text>
<text x="67.5" y="89.9" transform="rotate(-90 67.5 89.9)">1</text>
<text x="72.3" y="95.7">A9</text>
<text x="72.3" y="91.7">A12</text>
<text x="57.4" y="97.1">B5</text>
<text x="57.4" y="98.4">B6</text>
<text x="57.4" y="99.7">B7</text>
<text x="57.4" y="101">B8</text>
<text x="72.3" y="97.1">A8</text>
<text x="72.3" y="98.4">A7</text>
<text x="72.3" y="99.7">A6</text>
<text x="72.3" y="101">A5</text>
<text x="78.1" y="96.4">VBUS</text>
<text x="66" y="104.2" transform="rotate(-90 66 104.2)">TYPEC-16P-FSMT</text>
<text x="72.3" y="102.4">A4</text>
<text x="72.3" y="106.4">A1</text>
<text x="77.9" y="103.2">VBUS</text>
<text x="143.4" y="107.2">RST</text>
<text x="159.3" y="107">11</text>
<text x="159.3" y="105.7">12</text>
<text x="166.7" y="102.5" transform="rotate(-90 166.7 102.5)">14</text>
<text x="66.2" y="109.4" transform="rotate(-90 66.2 109.4)">3</text>
<text x="67.5" y="109.4" transform="rotate(-90 67.5 109.4)">4</text>
<text x="141.5" y="108.6">GPIO47</text>
<text x="141.5" y="109.9">GPIO21</text>
<text x="142.1" y="111.3">GPIO2</text>
<text x="142.2" y="112.6">GPIO3</text>
<text x="159.3" y="108.3">10</text>
<text x="160" y="113.7">6</text>
<text x="160" y="112.4">7</text>
<text x="160" y="111">8</text>
<text x="160" y="109.6">9</text>
<text x="253.9" y="112.4" transform="rotate(-90 253.9 112.4)">21</text>
<text x="127.7" y="116.8">VDD2.8</text>
<text x="128.1" y="118.4">VDD33</text>
<text x="133.3" y="115.3">100nF</text>
<text x="160" y="119">2</text>
<text x="160" y="117.7">3</text>
<text x="160" y="116.3">4</text>
<text x="160" y="115">5</text>
<text x="228.4" y="118.5">GPIO10</text>
<text x="228.4" y="119.8">GPIO11</text>
<text x="229.1" y="115.8">GPIO8</text>
<text x="229.1" y="117.2">GPIO9</text>
<text x="248.1" y="119.5">17</text>
<text x="248.1" y="118.2">18</text>
<text x="248.1" y="116.9">19</text>
<text x="248.1" y="115.6">20</text>
<text x="59.5" y="121.4">VBUS</text>
<text x="76.9" y="121.2">5V</text>
<text x="133.3" y="122.7">100nF</text>
<text x="148.3" y="122">1uF</text>
<text x="160" y="120.4">1</text>
<text x="166.8" y="125.4" transform="rotate(-90 166.8 125.4)">13</text>
<text x="228.4" y="121.2">GPIO12</text>
<text x="228.4" y="123.9">GPIO18</text>
<text x="228.4" y="125.2">GPIO17</text>
<text x="228.4" y="122.5">GPIO13</text>
<text x="248.1" y="124.9">13</text>
<text x="248.1" y="123.6">14</text>
<text x="248.1" y="122.2">15</text>
<text x="248.1" y="120.9">16</text>
<text x="60.3" y="128.7" transform="rotate(-90 60.3 128.7)">4</text>
<text x="228.4" y="126.5">GPIO15</text>
<text x="228.4" y="127.8">GPIO16</text>
<text x="229" y="129.2">GPIO7</text>
<text x="229" y="130.5">GPIO6</text>
<text x="248.1" y="128.9">10</text>
<text x="248.1" y="127.6">11</text>
<text x="248.1" y="126.2">12</text>
<text x="248.8" y="131.6">8</text>
<text x="248.8" y="130.2">9</text>
<text x="259.2" y="129.9">FPC2005</text>
<text x="44.5" y="132">USB2_D+</text>
<text x="56.3" y="133.4">2</text>
<text x="59" y="136" transform="rotate(-90 59 136)">3</text>
<text x="60.3" y="136" transform="rotate(-90 60.3 136)">1</text>
<text x="226.5" y="136.4">CAMERA_LED</text>
<text x="229.4" y="137.7">VDD33</text>
<text x="248.8" y="136.9">4</text>
<text x="248.8" y="135.6">5</text>
<text x="248.8" y="134.2">6</text>
<text x="248.8" y="132.9">7</text>
<text x="44.5" y="138.6">USB2_D-</text>
<text x="248.8" y="140.9">1</text>
<text x="248.8" y="139.6">2</text>
<text x="248.8" y="138.3">3</text>
<text x="253.9" y="145.2" transform="rotate(-90 253.9 145.2)">22</text>
<text x="62.7" y="160.6">1</text>
<text x="62.7" y="161.9">2</text>
<text x="67.1" y="158.1">CH340C</text>
<text x="74.1" y="161.9">15</text>
<text x="74.1" y="160.6">16</text>
<text x="84.2" y="161">5V</text>
<text x="143.9" y="159" transform="rotate(-90 143.9 159)">7</text>
<text x="172.7" y="161.7">VDD33</text>
<text x="49.2" y="166.5">USB2_D+</text>
<text x="49.6" y="167.8">USB2_D-</text>
<text x="62.7" y="163.2">3</text>
<text x="62.7" y="164.6">4</text>
<text x="62.7" y="165.9">5</text>
<text x="62.7" y="167.3">6</text>
<text x="74.1" y="167.3">11</text>
<text x="74.1" y="165.9">12</text>
<text x="74.1" y="164.6">13</text>
<text x="74.1" y="163.2">14</text>
<text x="85.1" y="163.2">RTS</text>
<text x="85.1" y="164.6">DTR</text>
<text x="133.5" y="166.7">FPC-TOUCH</text>
<text x="149.7" y="167.6">2</text>
<text x="149.7" y="166.2">3</text>
<text x="149.7" y="164.9">4</text>
<text x="149.7" y="163.6">5</text>
<text x="149.7" y="162.2">6</text>
<text x="164.4" y="163.8">TP_INT</text>
<text x="164.6" y="165.7">RST</text>
<text x="62.7" y="168.6">7</text>
<text x="62.7" y="169.9">8</text>
<text x="74.1" y="168.6">10</text>
<text x="74.7" y="169.9">9</text>
<text x="143.8" y="173.3" transform="rotate(-90 143.8 173.3)">8</text>
<text x="149.7" y="168.9">1</text>
<text x="82.5" y="184.9" transform="rotate(-90 82.5 184.9)">BOOT</text>
</g>
<g font-size="1.3">
<text x="60.5" y="33.6">GND</text>
<text x="60.5" y="34.9">3.3V</text>
<text x="79.9" y="33.6">GND1</text>
<text x="79.9" y="32.2">EPAD</text>
<text x="80.5" y="34.9">IO1</text>
<text x="60.5" y="36.2">EN</text>
<text x="60.5" y="37.6">IO4</text>
<text x="60.5" y="38.9">IO5</text>
<text x="60.5" y="40.3">IO6</text>
<text x="60.5" y="41.6">IO7</text>
<text x="79.9" y="41.6">IO41</text>
<text x="79.9" y="40.3">IO42</text>
<text x="79.9" y="38.9">RXD0</text>
<text x="79.9" y="37.6">TXD0</text>
<text x="80.5" y="36.2">IO2</text>
<text x="155" y="40">E0</text>
<text x="163" y="40">VCC</text>
<text x="239.2" y="40.6">SDO/SA0</text>
<text x="243.4" y="39.1" transform="rotate(-90 243.4 39.1)">SDA</text>
<text x="246.4" y="39.1" transform="rotate(-90 246.4 39.1)">SCL</text>
<text x="247.3" y="40.6">SDO-AUX</text>
<text x="249.6" y="38.5" transform="rotate(-90 249.6 38.5)">CS</text>
<text x="60.5" y="42.9">IO15</text>
<text x="60.5" y="44.2">IO16</text>
<text x="60.5" y="45.6">IO17</text>
<text x="60.5" y="46.9">IO18</text>
<text x="79.9" y="46.9">IO37</text>
<text x="79.9" y="45.6">IO38</text>
<text x="79.9" y="44.2">IO39</text>
<text x="79.9" y="42.9">IO40</text>
<text x="155" y="42.7">E1</text>
<text x="155" y="45.3">E2</text>
<text x="163" y="45.3">SCL</text>
<text x="163.6" y="42.7">WC</text>
<text x="239.2" y="43.6">SDX</text>
<text x="239.2" y="46.5">SCX</text>
<text x="247.9" y="43.8">CS-AUX</text>
<text x="249.2" y="46.4">INT2</text>
<text x="60.5" y="50.9">IO20</text>
<text x="60.5" y="48.3">IO8</text>
<text x="60.5" y="49.6">IO19</text>
<text x="64.7" y="54" transform="rotate(-90 64.7 54)">IO3</text>
<text x="66" y="54" transform="rotate(-90 66 54)">IO46</text>
<text x="67.4" y="54" transform="rotate(-90 67.4 54)">IO9</text>
<text x="68.7" y="54" transform="rotate(-90 68.7 54)">IO10</text>
<text x="70.1" y="54" transform="rotate(-90 70.1 54)">IO11</text>
<text x="71.4" y="54" transform="rotate(-90 71.4 54)">IO12</text>
<text x="72.7" y="54" transform="rotate(-90 72.7 54)">IO13</text>
<text x="74" y="54" transform="rotate(-90 74 54)">IO14</text>
<text x="75.4" y="54" transform="rotate(-90 75.4 54)">IO21</text>
<text x="76.7" y="54" transform="rotate(-90 76.7 54)">IO47</text>
<text x="78.1" y="54" transform="rotate(-90 78.1 54)">IO48</text>
<text x="79.4" y="54" transform="rotate(-90 79.4 54)">IO45</text>
<text x="79.9" y="49.6">IO35</text>
<text x="79.9" y="48.3">IO36</text>
<text x="80.5" y="50.9">IO0</text>
<text x="155" y="48">VSS</text>
<text x="163" y="48">SDA</text>
<text x="239.1" y="49.1">INT1</text>
<text x="243.7" y="51.1" transform="rotate(-90 243.7 51.1)">VDDIO</text>
<text x="246.3" y="51.1" transform="rotate(-90 246.3 51.1)">GND1</text>
<text x="248.9" y="51.1" transform="rotate(-90 248.9 51.1)">GND2</text>
<text x="249.8" y="49.2">VDD</text>
<text x="65.4" y="92.3" transform="rotate(-90 65.4 92.3)">G2</text>
<text x="66.7" y="92.3" transform="rotate(-90 66.7 92.3)">G1</text>
<text x="69.2" y="92.5">GND</text>
<text x="59.9" y="97.9">CC2</text>
<text x="59.9" y="99.2">DP2</text>
<text x="59.9" y="100.5">DN2</text>
<text x="59.9" y="101.9">SBU2</text>
<text x="68.5" y="96.6">VBUS</text>
<text x="68.5" y="97.9">SBU1</text>
<text x="69.2" y="99.2">DN1</text>
<text x="69.2" y="100.5">DP1</text>
<text x="69.2" y="101.9">CC1</text>
<text x="65.4" y="107.6" transform="rotate(-90 65.4 107.6)">G3</text>
<text x="66.7" y="107.6" transform="rotate(-90 66.7 107.6)">G4</text>
<text x="67.9" y="103.2">VBUS1</text>
<text x="68.5" y="107.2">GND1</text>
<text x="161.8" y="107.8">RST</text>
<text x="161.8" y="106.5">GND</text>
<text x="167.5" y="104.9" transform="rotate(-90 167.5 104.9)">G1</text>
<text x="161.8" y="113.2">RS</text>
<text x="161.8" y="111.8">CS</text>
<text x="161.8" y="110.5">RS/SCK</text>
<text x="161.8" y="109.1">SDA</text>
<text x="161.8" y="119.8">LEDK</text>
<text x="161.8" y="118.5">A</text>
<text x="161.8" y="117.2">VDD2.8V</text>
<text x="161.8" y="115.8">GND</text>
<text x="161.8" y="114.5">GND</text>
<text x="250.6" y="119">18</text>
<text x="250.6" y="117.7">19</text>
<text x="250.6" y="116.4">20</text>
<text x="254.7" y="114.9" transform="rotate(-90 254.7 114.9)">Y3</text>
<text x="161.8" y="121.2">GND</text>
<text x="167.6" y="123" transform="rotate(-90 167.6 123)">G2</text>
<text x="250.6" y="125.7">13</text>
<text x="250.6" y="124.4">14</text>
<text x="250.6" y="123.1">15</text>
<text x="250.6" y="121.7">16</text>
<text x="250.6" y="120.4">17</text>
<text x="250.6" y="131.1">9</text>
<text x="250.6" y="129.7">10</text>
<text x="250.6" y="128.4">11</text>
<text x="250.6" y="127">12</text>
<text x="250.6" y="137.8">4</text>
<text x="250.6" y="136.4">5</text>
<text x="250.6" y="135.1">6</text>
<text x="250.6" y="133.7">7</text>
<text x="250.6" y="132.4">8</text>
<text x="250.6" y="141.7">1</text>
<text x="250.6" y="140.4">2</text>
<text x="250.6" y="139.1">3</text>
<text x="254.7" y="142.8" transform="rotate(-90 254.7 142.8)">Y4</text>
<text x="65.7" y="160.6">GND</text>
<text x="65.7" y="161.9">TXD</text>
<text x="69.4" y="161.8">RS232</text>
<text x="70.5" y="160.4">VCC</text>
<text x="65.7" y="163.2">RXD</text>
<text x="65.7" y="164.5">V3</text>
<text x="65.7" y="165.8">D+</text>
<text x="65.7" y="167.1">D-</text>
<text x="70.5" y="165.8">DCD</text>
<text x="70.5" y="164.5">DTR</text>
<text x="70.5" y="163">RTS</text>
<text x="71.2" y="167.1">RI</text>
<text x="143.1" y="162.8" transform="rotate(-90 143.1 162.8)">GND3</text>
<text x="146.6" y="167">VDD</text>
<text x="146.6" y="165.7">RST</text>
<text x="146.6" y="164.4">INT</text>
<text x="146.6" y="163.1">GND</text>
<text x="65.6" y="169.8">OUT</text>
<text x="65.7" y="168.4">NC</text>
<text x="70.5" y="169.9">CTS</text>
<text x="70.5" y="168.6">DSR</text>
<text x="143" y="171.4" transform="rotate(-90 143 171.4)">GND4</text>
<text x="146.6" y="169.7">SCL</text>
<text x="146.6" y="168.4">SDA</text>
<text x="215.7" y="178.9">COMPANY:</text>
<text x="215.7" y="185.5">TITLE:</text>
<text x="182.4" y="190.2">DRAWN:</text>
<text x="202.4" y="190.2">DATED:</text>
<text x="182.4" y="195.5">CHECKED:</text>
<text x="202.4" y="195.5">DATED:</text>
<text x="221.2" y="196.2">CODE:</text>
<text x="233.9" y="196.2">SIZE:</text>
<text x="253.2" y="196.2">DRAWING NO:</text>
<text x="276.6" y="196.2">REV:</text>
<text x="182.4" y="200.9">QUALITY CONTROL:</text>
<text x="202.4" y="200.9">DATED:</text>
<text x="182.4" y="206.2">RELEASED:</text>
<text x="202.4" y="206.2">DATED:</text>
<text x="215.9" y="208.2">SCALE:</text>
<text x="258.6" y="208.2">SHEET:</text>
<text x="265.6" y="208.2">OF</text>
</g>
<g font-size="1.3" fill="#008040">
<text x="238.5" y="33.6">U8</text>
<text x="259.5" y="128">J11</text>
<text x="199.6" y="172.8">P6</text>
<text x="199.6" y="175">P7</text>
<text x="199.6" y="177">P8</text>
<text x="199.6" y="178.9">P9</text>
</g>
<g font-size="1.2">
<text x="63.6" y="21.4">ESP32-S3-WROOM-1-N16R8</text>
<text x="27.6" y="35.2">RST</text>
<text x="170.5" y="44.5">SCL1</text>
<text x="170.5" y="47.2">SDA1</text>
<text x="90.5" y="49.9">BOOT</text>
<text x="231.4" y="48">IMU_INT1</text>
<text x="238.8" y="115.5">DVP_Y4</text>
<text x="238.8" y="117.1">DVP_Y3</text>
<text x="238.8" y="118.6">DVP_Y5</text>
<text x="238.8" y="119.8">DVP_Y2</text>
<text x="238.8" y="121.1">DVP_Y6</text>
<text x="238.8" y="122.6">DVP_PCLK</text>
<text x="238.8" y="123.8">DVP_Y7</text>
<text x="238.8" y="125.1">DVP_Y8</text>
<text x="238.8" y="126.4">DVP_XMCLK</text>
<text x="238.8" y="127.8">DVP_Y9</text>
<text x="238.8" y="129">DVP_HREF</text>
<text x="238.8" y="130.5">DVP_VSYNC</text>
<text x="238.8" y="131.8">CAMERA_RST</text>
<text x="238.8" y="133.1">SCL1</text>
<text x="238.8" y="134.5">SDA1</text>
<text x="155.9" y="164.9">TP_RST</text>
<text x="155.9" y="167.6">SDA1</text>
<text x="155.9" y="168.9">SCL1</text>
</g>
<g font-size="1.1" fill="#008040">
<text x="49.5" y="26">C7</text>
<text x="35.6" y="31.1">R17</text>
<text x="173" y="31.7">C55</text>
<text x="34.7" y="41.7">C6</text>
<text x="30.7" y="43.5" transform="rotate(-90 30.7 43.5)">KEY5</text>
<text x="259.3" y="51.5">C43</text>
<text x="88.9" y="56.6" transform="rotate(-90 88.9 56.6)">KEY6</text>
<text x="241.2" y="57.7">C44</text>
<text x="87.4" y="63.2">R24</text>
<text x="66" y="121.4">D8</text>
<text x="142.2" y="120.1">R34</text>
<text x="62.1" y="127">D7</text>
<text x="141.6" y="129.5">R25</text>
<text x="153.2" y="130">Q3</text>
<text x="147.4" y="135.3">R26</text>
<text x="239.4" y="140.3">C32</text>
<text x="75.2" y="155.3">C14</text>
<text x="80.9" y="155.2">C5</text>
<text x="175.2" y="170.1">C60</text>
<text x="59.4" y="188.3">Q6</text>
<text x="76" y="188.9">Q5</text>
</g>
<g font-size="1.1" fill="#00f">
<text x="35.3" y="32.7">10K</text>
<text x="259.3" y="54.1">100nF</text>
<text x="87.7" y="64.8">0R</text>
<text x="239.8" y="60.2">100nF</text>
<text x="65.1" y="123">IN5819</text>
<text x="142.2" y="121.5">10R</text>
<text x="61.3" y="128.6">TPPRTR5V0U2X</text>
<text x="144.4" y="129.5">10K</text>
<text x="73.5" y="134.4">10UF</text>
<text x="147.4" y="136.7">10K</text>
<text x="239.4" y="142.8">100nF</text>
<text x="81.1" y="157.6">10UF</text>
<text x="175.2" y="172.6">100nF</text>
<text x="58.8" y="190">S8050</text>
<text x="75.3" y="190.4">S8050</text>
</g>
<g font-size="1" fill="#008040">
<text x="71.2" y="18.5">U2</text>
<text x="49.7" y="29.3">C1</text>
<text x="159.5" y="35.3">U6</text>
<text x="70.3" y="90">J2</text>
<text x="135" y="112.8">C47</text>
<text x="170.2" y="111.6">LCD</text>
<text x="135" y="120.2">C50</text>
<text x="148.5" y="120.2">C46</text>
<text x="67.9" y="156.5">U11</text>
<text x="136.3" y="164.4">TP</text>
</g>
<g font-size="1" fill="#00f">
<text x="21.4" y="36.1">RST</text>
<text x="179.6" y="45.3">SCL1</text>
<text x="179.7" y="47.5">SDA1</text>
<text x="39.1" y="49.7">USB_DN</text>
<text x="39.1" y="51">USB_DP</text>
<text x="223.5" y="49">IMU_INT1</text>
<text x="129.8" y="130.5">BACKLIGHT</text>
<text x="230.3" y="134.5">SDA1</text>
<text x="230.5" y="133.2">SCL1</text>
<text x="51.6" y="162.5">RXD1</text>
<text x="52" y="163.8">TXD1</text>
<text x="164.5" y="169.7">SCL1</text>
<text x="164.5" y="168.3">SDA1</text>
<text x="55.2" y="183.8" transform="rotate(-90 55.2 183.8)">RTS</text>
<text x="65.3" y="183.8" transform="rotate(-90 65.3 183.8)">RST</text>
<text x="71.7" y="183.7" transform="rotate(-90 71.7 183.7)">DTR</text>
</g>
<g font-size=".8">
<text x="59.6" y="89.6">USB转串口</text>
<text x="150.9" y="107.1">RST</text>
<text x="151" y="108.3">LCD_MOSI</text>
<text x="151" y="111">LCD_CS</text>
<text x="151" y="112.4">LCD_DC</text>
<text x="151.1" y="109.7">LCD_SCLK</text>
</g>
<g font-size=".8" fill="#008040">
<text x="51.1" y="96.9">R10</text>
<text x="75" y="101.2">R9</text>
<text x="56.4" y="165.3">C68</text>
</g>
<g font-size=".8" fill="#00f">
<text x="54.5" y="96.9">5.1K</text>
<text x="80.4" y="101.2">5.1K</text>
<text x="58.5" y="165.3">100nF</text>
</g>
<g font-size=".7" fill="#00f">
<text x="48.3" y="99.5">USB2_D+</text>
<text x="48.3" y="100.5">USB2_D-</text>
<text x="79.1" y="100.3">USB2_D+</text>
<text x="79.1" y="98.9">USB2_D-</text>
</g>
</svg>
